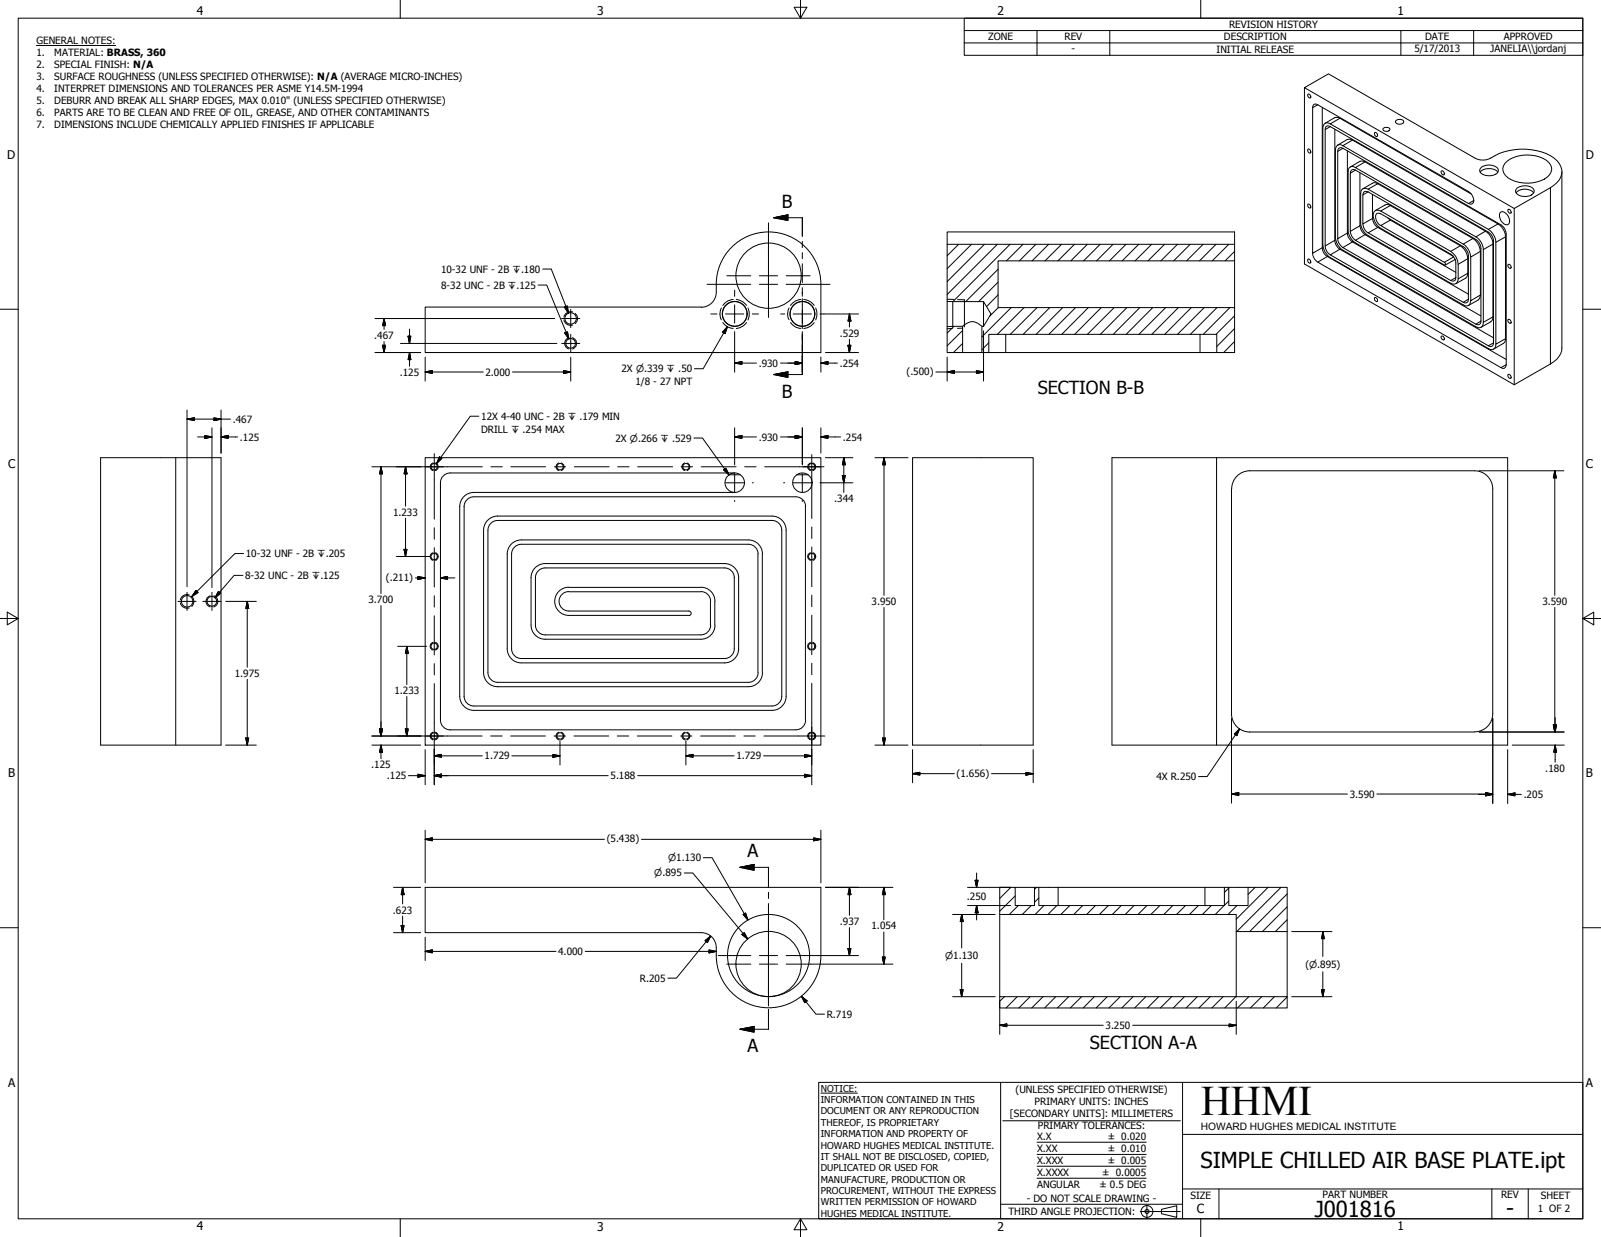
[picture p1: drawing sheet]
<svg xmlns="http://www.w3.org/2000/svg" width="559mm" height="432mm" viewBox="0 0 559 432" stroke-linecap="round" stroke-linejoin="round" font-family="sans-serif">
<!-- layer: Visible (ANSI) -->
<g fill="none" stroke="#000" stroke-width=".35">
<path d="M456.6 32.8a.8 .8 0 0 1 .8 .5 .8 .8 0 0 1-.2 .9 .94 .94 0 0 1-.6-1.4zM461.5 37.5v49a3.7 3.7 0 0 0 1.8 3l62.4 36M456.6 52a.84 .84 0 0 1 .8 .5 .84 .84 0 0 1-.2 1 .97 .97 0 0 1-.6-1.5zM465.8 41.1l1.2-.1 .7 .3 45.8 26.4M465.9 45.1v38.8a3.7 3.7 0 0 0 1.8 3.1l53.6 30.9M470.2 48.7l1.2-.1 .7 .3 50.8 29.3a5.6 5.6 0 0 1 2.6 4.5v35.5l-.4 1.3-.4 .4M470.3 52.7v28.6a3.7 3.7 0 0 0 1.8 3.2l44.8 25.8M474.7 56.3h1.1l.6 .2 42.1 24.2a5.9 5.9 0 0 1 2.6 4.5v25.4l-.1 .7-.7 1M479.9 46.2a.84 .84 0 0 1 .8 .5 .84 .84 0 0 1-.2 1 .97 .97 0 0 1-.6-1.5zM482.9 44.8a1.31 1.31 0 0 1 2.2 .5 1.45 1.45 0 0 1-2.4-.2zM487.1 42.2a1.85 1.85 0 0 1 2.9 .2 1.65 1.65 0 0 1-3 .2zM503.2 59.6a.84 .84 0 0 1 .8 .5 .84 .84 0 0 1-.2 1 .97 .97 0 0 1-.6-1.5z"/>
<path d="M517.1 58.4a4.2 4.2 0 0 1 5.9 .9 2.83 2.83 0 0 1-3.6 2 2.84 2.84 0 0 1-3-1.9zM525.3 57a12 12 0 0 1 15.2-.4 3.2 3.2 0 0 1-.4 5.2 12.3 12.3 0 0 1-14.5-.4 3.3 3.3 0 0 1-.3-4.4zM456.6 71.2a.8 .8 0 0 1 .8 .5 .8 .8 0 0 1-.2 .9 .94 .94 0 0 1-.6-1.4zM474.7 60.3l.1 19.2a4.2 4.2 0 0 0 1.6 2.4l36.1 20.8M479 67.9l.2 9.1a3.9 3.9 0 0 0 1.7 2.4l27.2 15.7M479 63.9l1.2-.1 .7 .3 33.2 19.1a5.9 5.9 0 0 1 2.6 4.6v15.2l-.1 .8-.7 .9M481.9 73.7a1.69 1.69 0 0 0-2 0 1.69 1.69 0 0 0-.6 1.9 6 6 0 0 0 2.6 4.1M483.4 71.6l1.2-.2 .7 .4 24.4 14a5.9 5.9 0 0 1 2.6 4.5v5.1l-.4 1.3-.3 .4M484.4 76.1l.9 .7 21.9 12.7M516.6 60.1a4.3 4.3 0 0 1 6.2 0M523.6 74.3a1.98 1.98 0 0 1 2.9 1.4 1.93 1.93 0 0 1-.4 2.8 3.2 3.2 0 0 1-2.5-4.2zM526.5 73a.84 .84 0 0 1 .8 .5 .84 .84 0 0 1-.2 1 .97 .97 0 0 1-.6-1.5z"/>
<path d="M529.1 67.4a4.2 4.2 0 0 1 6.2 0M529.6 65.6a4.7 4.7 0 0 1 5.6 .4 1.61 1.61 0 0 1-1.4 2.4 4.1 4.1 0 0 1-4.7-1.2l-.1-.6zM330.6 85.3h100.3v5.8h-82.5v16.3h82.5v15.7h-6.2v-6.4h-79.6v6.4h-2.4v-9.2h.6l2.6-4.3-2.6-4.3-12.7-.1zM330.6 85.3v-4.3h100.3v4.3M430.9 91.1v16.3M456.6 90.4a.84 .84 0 0 1 .8 .5 .84 .84 0 0 1-.2 1 .97 .97 0 0 1-.6-1.5zM507.9 90.6h-.1M526.3 92.5l.2-.2a.84 .84 0 0 1 .8 .5 .84 .84 0 0 1-.2 .9 1.13 1.13 0 0 1-.8-1.2zM244.8 107.2h-96.4v15.9h138.1v-23.9a18.3 18.3 0 0 0-18.3-18.2 18.3 18.3 0 0 0-18.2 18.3 7 7 0 0 1-1.5 6.4l-2.1 1.3-1.6 .3M330.6 114l5.4-.1v9.2h-5.4zM330.6 105.2v8.8M332.5 105.3v8.6"/>
<path d="M336 113.9a4.3 4.3 0 0 1 6.7 0M336.6 104.6v9.5M343.3 105.3v8.6M351 116.7v6.4h67.8v-6.4M479.9 103.8a.84 .84 0 0 1 .8 .5 .84 .84 0 0 1-.2 1 .97 .97 0 0 1-.6-1.5zM503.2 117.3a.8 .8 0 0 1 .8 .4 .8 .8 0 0 1-.2 1 .94 .94 0 0 1-.6-1.4zM526.5 111.4a.84 .84 0 0 1 .8 .5 .84 .84 0 0 1-.2 1 .97 .97 0 0 1-.6-1.5zM336 123.1h6.7M345.1 123.1h5.9M418.8 123.1h5.9M526.3 130.9l.2-.2a.84 .84 0 0 1 .8 .5 .84 .84 0 0 1-.2 .9 1.13 1.13 0 0 1-.8-1.2zM541.1 127.1l-12.6 7.2"/>
<path d="M35.1 159.8h42.1v100.3h-42.1zM61.3 159.8v100.3M148.4 159.8h138.1v100.3h-138.1zM318.5 159.8h42.1v100.3h-42.1zM388.1 159.8h138.1v100.3h-138.1zM424.6 159.8v100.3M157.1 165.1h99.3M157.1 165.1a3.4 3.4 0 0 0-3.4 3.4v82.8M165.4 173.4a3.4 3.4 0 0 0-3.4 3.4v66.3M165.4 171.9a4.9 4.9 0 0 0-4.9 4.9v66.3M165.4 173.4h112.4a3.4 3.4 0 0 1 3.4 3.4l-.1 74.5M165.4 171.9h91"/>
<path d="M254.4 165.7h4M256.4 165.1a3.4 3.4 0 0 0-3.4 3.4 3.4 3.4 0 0 0 3.4 3.4M256.4 165.1a3.4 3.4 0 0 1 3.4 3.4 3.4 3.4 0 0 1-3.4 3.4M278.1 165.7h3.9M429.8 170.7v78.5M514.7 164.3h-78.5a6.3 6.3 0 0 0-6.3 6.4M514.7 164.3a6.3 6.3 0 0 1 6.3 6.4v78.5M173.7 180.1h95.8a4.9 4.9 0 0 1 4.9 5v58M173.7 181.7h95.8a3.4 3.4 0 0 1 3.4 3.4v58M173.7 181.7a3.4 3.4 0 0 0-3.4 3.4v49.7M173.7 180.1a4.9 4.9 0 0 0-4.9 5v49.7M182 190a3.4 3.4 0 0 0-3.4 3.4v33.1"/>
<path d="M182 188.5a4.9 4.9 0 0 0-5 4.9v33.1M182 188.5h79.2M182 190h79.2M190.2 196.7h62.7M190.2 198.2h62.7M190.3 198.2a3.4 3.4 0 0 0-3.4 3.4v16.6M190.3 196.7a4.9 4.9 0 0 0-4.9 4.9v16.6M252.9 198.2a3.4 3.4 0 0 1 3.4 3.4v24.9M252.9 196.7a4.9 4.9 0 0 1 4.9 4.9v24.9M261.2 190a3.4 3.4 0 0 1 3.4 3.4l-.1 41.4M261.2 188.5a4.9 4.9 0 0 1 4.9 4.9M266.1 193.4v41.4"/>
<path d="M185.4 218.2a4.9 4.9 0 0 0 4.9 4.9M186.9 218.2a3.4 3.4 0 0 0 3.4 3.4M198.5 206.5a3.4 3.4 0 0 0-3.4 3.4 3.4 3.4 0 0 0 3.4 3.4M198.5 205a4.9 4.9 0 0 0-4.9 4.9 4.9 4.9 0 0 0 4.9 4.9M198.6 213.3h41.8a.79 .79 0 0 1 .8 .8 .79 .79 0 0 1-.8 .8M198.6 205h46M198.6 206.6h46M198.6 214.8h41.9M244.6 206.5a3.4 3.4 0 0 1 3.4 3.4M244.6 205a4.9 4.9 0 0 1 5 4.9M248 209.9v8.3M248 218.2a3.4 3.4 0 0 1-3.4 3.4"/>
<path d="M249.5 209.9v8.3M249.6 218.2a4.9 4.9 0 0 1-5 4.9M168.8 234.8a4.9 4.9 0 0 0 4.9 4.9M170.3 234.8a3.4 3.4 0 0 0 3.4 3.4M173.7 239.7h87.5M173.7 238.2h87.5M177 226.5a4.9 4.9 0 0 0 5 4.9M178.6 226.5a3.4 3.4 0 0 0 3.4 3.4M182 231.4h70.9M182 229.9h70.9M190.2 223.1h54.4M190.2 221.6h54.4"/>
<path d="M256.3 226.5a3.4 3.4 0 0 1-3.4 3.4M257.8 226.5a4.9 4.9 0 0 1-4.9 4.9M264.6 234.8a3.4 3.4 0 0 1-3.4 3.4M266.1 234.8a4.9 4.9 0 0 1-4.9 4.9M153.7 251.4a3.4 3.4 0 0 0 3.4 3.4M160.5 243a4.9 4.9 0 0 0 4.9 5M162 243a3.4 3.4 0 0 0 3.4 3.4M272.9 243a3.4 3.4 0 0 1-3.4 3.4h-104.1M274.4 243a4.9 4.9 0 0 1-4.9 5h-104.1M281.2 251.4a3.4 3.4 0 0 1-3.4 3.4h-120.7M429.8 249.1a6.4 6.4 0 0 0 6.4 6.4h78.5M521 249.1a6.3 6.3 0 0 1-6.3 6.4"/>
<path d="M348.9 309.8h5.4v6.3h6.8v-6.3h1.5v6.3h64.8v-6.3h1.5v6.3h6.7v-6.3h13.7v15.4h-17.8v-6h-82.6zM348.9 319.2v28.7M354.3 309.8h6.8M362.6 309.8h6.7M369.3 309.8h58.1M369.3 309.8v6.3M420.6 309.8v6.3M428.9 309.8h6.7M250 333.6a7 7 0 0 0-1.5-6.5l-2.1-1.3-1.6-.2h-96.4v-15.8h138.1v23.8M250 333.5a18.3 18.3 0 0 0 18.3 18.3 18.3 18.3 0 0 0 18.2-18.3M431.5 325.2v22.7M449.3 325.2v22.7"/>
<path d="M348.9 347.9h100.4v4h-100.4z"/>
<circle cx="268.3" cy="96.2" r="11.4"/>
<circle cx="199.2" cy="111.2" r="2"/>
<circle cx="199.2" cy="119.9" r="1.68"/>
<circle cx="256.4" cy="109.6" r="4.4"/>
<circle cx="256.4" cy="109.6" r="4.3"/>
<circle cx="280.1" cy="109.6" r="4.4"/>
<circle cx="280.1" cy="109.6" r="4.3"/>
<circle cx="151.5" cy="162.9" r="1.11"/>
<circle cx="195.5" cy="162.9" r="1.11"/>
<circle cx="239.4" cy="162.9" r="1.11"/>
<circle cx="280.1" cy="168.5" r="3.4"/>
<circle cx="283.3" cy="162.9" r="1.11"/>
<circle cx="151.5" cy="194.3" r="1.11"/>
<circle cx="283.3" cy="194.3" r="1.11"/>
<circle cx="65.3" cy="209.9" r="2"/>
<circle cx="73.9" cy="209.9" r="1.68"/>
<circle cx="151.5" cy="225.6" r="1.11"/>
<circle cx="283.3" cy="225.6" r="1.11"/>
<circle cx="151.5" cy="256.9" r="1.11"/>
<circle cx="195.5" cy="256.9" r="1.11"/>
<circle cx="239.4" cy="256.9" r="1.11"/>
<circle cx="283.3" cy="256.9" r="1.11"/>
<circle cx="268.3" cy="336.5" r="11.4"/>
<circle cx="268.3" cy="333.5" r="14.3"/>
</g>
<!-- layer: Hidden Narrow (ANSI) -->
<g fill="none" stroke="#000" stroke-width=".35">
<path d="M196.8 111.7a2.34 2.34 0 0 0 3.1 1.8M198.6 117.9a2 2 0 0 0-1.5 2 2 2 0 0 0 1.5 1.9M199.8 117.9a2.13 2.13 0 0 1 1.4 2 2.13 2.13 0 0 1-1.4 2M199.9 108.9a2.35 2.35 0 0 0-3.1 1.8M200.8 109.4a2.33 2.33 0 0 1 0 3.6M251.8 107.5a4.4 4.4 0 0 0 0 4.1M252.3 112.6a4.4 4.4 0 0 0 3.6 2M255.9 104.5a4.7 4.7 0 0 0-3.6 2.1M257 104.5a4.7 4.7 0 0 1 3.5 2.1M260.5 112.6a4.7 4.7 0 0 1-3.5 2.1M261.1 107.5a5.4 5.4 0 0 1 0 4.2M275.4 107.5a4.4 4.4 0 0 0 0 4.1"/>
<path d="M275.9 112.6a4.4 4.4 0 0 0 3.6 2M279.5 104.5a4.7 4.7 0 0 0-3.6 2.1M280.5 104.5a4.6 4.6 0 0 1 3.7 2.1M284.2 112.6a4.6 4.6 0 0 1-3.7 2.1M284.7 107.5a5.4 5.4 0 0 1 0 4.2M330.6 104.5h2.4M332.4 114.7h-1.8M334.2 104.6h2.4M336 114.6h-1.8M151.1 161.6a1.38 1.38 0 0 0-1 1.3 1.38 1.38 0 0 0 1 1.4M152 161.6a1.38 1.38 0 0 1 1 1.3 1.38 1.38 0 0 1-1 1.4M195.1 161.6a1.38 1.38 0 0 0-1 1.3 1.38 1.38 0 0 0 1 1.4"/>
<path d="M195.9 161.6a1.38 1.38 0 0 1 1 1.3 1.38 1.38 0 0 1-1 1.4M239 161.6a1.41 1.41 0 0 0-1 1.3 1.41 1.41 0 0 0 1 1.4M239.8 161.6a1.41 1.41 0 0 1 1 1.3 1.41 1.41 0 0 1-1 1.4M282.9 161.6a1.38 1.38 0 0 0-1 1.3 1.38 1.38 0 0 0 1 1.4M283.7 161.6a1.38 1.38 0 0 1 1 1.3 1.38 1.38 0 0 1-1 1.4M151.1 193a1.34 1.34 0 0 0-1 1.3 1.34 1.34 0 0 0 1 1.3M152 193a1.34 1.34 0 0 1 1 1.3 1.34 1.34 0 0 1-1 1.3M282.9 193a1.3 1.3 0 0 0-.8 1.9l.8 .7M283.7 193a1.34 1.34 0 0 1 1 1.3 1.34 1.34 0 0 1-1 1.3M63 210.4a2.25 2.25 0 0 0 3 1.8M66 207.6a2.35 2.35 0 0 0-3 1.8M66.9 208.2a2.46 2.46 0 0 1 0 3.5"/>
<path d="M73.3 208a2.02 2.02 0 0 0-1.4 1.9 2.02 2.02 0 0 0 1.4 1.9M74.6 208a2.06 2.06 0 0 1 1.5 1.9 2.06 2.06 0 0 1-1.5 2M151.1 224.3h-.3a1.39 1.39 0 0 0-.7 1.4 1.39 1.39 0 0 0 1 1.2M152 224.3h.3a1.39 1.39 0 0 1 .7 1.4 1.39 1.39 0 0 1-1 1.2M282.9 224.3h-.3a1.36 1.36 0 0 0-.7 1.4 1.36 1.36 0 0 0 1 1.2M283.7 224.3h.3a1.39 1.39 0 0 1 .7 1.4 1.39 1.39 0 0 1-1 1.2M151.1 255.6a1.38 1.38 0 0 0-1 1.3 1.38 1.38 0 0 0 1 1.4M152 255.6a1.38 1.38 0 0 1 1 1.3 1.38 1.38 0 0 1-1 1.4M195.1 255.6a1.38 1.38 0 0 0-1 1.3 1.38 1.38 0 0 0 1 1.4M195.9 255.6a1.38 1.38 0 0 1 1 1.3 1.38 1.38 0 0 1-1 1.4M239 255.6a1.41 1.41 0 0 0-1 1.3 1.41 1.41 0 0 0 1 1.4M239.8 255.6a1.41 1.41 0 0 1 1 1.3 1.41 1.41 0 0 1-1 1.4"/>
<path d="M282.9 255.6a1.38 1.38 0 0 0-1 1.3 1.38 1.38 0 0 0 1 1.4M283.7 255.6a1.38 1.38 0 0 1 1 1.3 1.38 1.38 0 0 1-1 1.4"/>
</g>
<!-- layer: Visible Narrow (ANSI) -->
<g fill="none" stroke="#000" stroke-width=".35">
<path d="M455.3 30.6v61.5l73.2 42.2v-61.5l12.6-7.3v61.6a6.9 6.9 0 0 0 4-5.6v-61.6M459.9 36.6l-.5-.3a1.05 1.05 0 0 0-1.2 1.3M459.9 36.6l-1.7 1v50.8l3.3-1.9M459.9 36.6l52.7 30.3a3.4 3.4 0 0 1 1.4 4.1l-.3 .2-1.1-.1M464.3 43.2a1.59 1.59 0 0 0-1.8-.1 1.59 1.59 0 0 0-.8 1.7v40.6a5.9 5.9 0 0 0 2.6 4.5l55.2 31.8a1.59 1.59 0 0 0 1.8 .1 1.59 1.59 0 0 0 .8-1.7M464.3 44.2l59.6 34.3a4 4 0 0 1 1.8 3.1v45.7M464.3 44.2l-.6-.3a1.05 1.05 0 0 0-1.2 1.3M464.3 44.2l-1.8 1v40.7l3.4-2M465.8 41.1l-3.3 2M467.7 41.3l-3.4 1.9 48.3 27.9 1.8-1.1M468.7 50.9a1.58 1.58 0 0 0-1.8-.2 1.58 1.58 0 0 0-.8 1.6v30.5a5.6 5.6 0 0 0 2.6 4.5l46.4 26.7a1.59 1.59 0 0 0 1.9 .2 1.59 1.59 0 0 0 .7-1.7M468.7 51.8l50.8 29.2a3.8 3.8 0 0 1 1.8 3.1v35.6"/>
<path d="M468.7 51.8a1.11 1.11 0 0 0-1.3-.1 1.11 1.11 0 0 0-.5 1.1M468.7 51.8l-1.8 1v30.5l3.4-2M470.2 48.7l-3.3 2M472.1 48.9l-3.4 2 50.8 29.2 3.4-1.9M473.1 58.5a1.55 1.55 0 0 0-1.8-.2 1.55 1.55 0 0 0-.8 1.6v20.4a5.8 5.8 0 0 0 2.6 4.5l37.6 21.6a1.58 1.58 0 0 0 1.9 .2 1.58 1.58 0 0 0 .7-1.6M473.1 59.4l42 24.2a3.8 3.8 0 0 1 1.8 3.1v25.4M473.1 59.4a1.04 1.04 0 0 0-1.7 .4l-.1 .7M473.1 59.4l-1.8 1.1v20.3l3.4-2M474.7 56.3l-3.4 2M476.4 56.5l-3.3 2 42 24.2 3.4-2M475.7 78.2a4 4 0 0 0 1.8 3.1M477.5 66a1.61 1.61 0 0 0-1.8-.1 1.61 1.61 0 0 0-.8 1.7v10.1a5.6 5.6 0 0 0 2.6 4.5l28.8 16.7a1.61 1.61 0 0 0 1.9 .1 1.61 1.61 0 0 0 .8-1.7"/>
<path d="M477.5 67l33.8 19.6a3.9 3.9 0 0 1 1.2 2.6v15.3M477.5 67a1.14 1.14 0 0 0-1.2-.1 1.14 1.14 0 0 0-.6 1.1M477.5 67l-1.8 1v10.2l3.3-1.9M479 63.9l-3.3 2M480.9 64.1l-3.4 1.9 33.2 19.2 3.4-2M480.9 79.4l-3.4 1.9 28.8 16.6 1.8-1M481.9 78.7a3.3 3.3 0 0 1-1.5-4.1l.4-.2 1.1 .2 24.4 14.1a3.9 3.9 0 0 1 1.8 3.1v5.7a1.11 1.11 0 0 1-1.8 .4M481.9 79.7l22.5 12.8 .1-.4-.4-.5M483.4 71.6l-3.3 1.9M485.3 71.8l-3.4 1.9 24.4 14.1 3.4-2M485.3 76.8l-3.4 1.9 22.2 12.9 3.3-1.9M541.1 65.5a6.1 6.1 0 0 0 3.7-7.2 10.5 10.5 0 0 0-8.5-5.7 22.2 22.2 0 0 0-16.8 3 5.9 5.9 0 0 1-4.7-.4l-51.1-29.4-8.4 4.8 73.2 42.2"/>
<path d="M458.2 88.4a3.9 3.9 0 0 0 1.7 3.1M462.5 85.9a3.9 3.9 0 0 0 1.8 3.1M463.3 89.5l-3.4 2 64 36.8 1.8-1M466.9 83.3a3.9 3.9 0 0 0 1.8 3.1M467.7 87l-3.4 2 55.2 31.7 1.8-1M471.3 80.8l.1 .7a4.2 4.2 0 0 0 1.7 2.4M472.1 84.5l-3.4 1.9 46.4 26.8 1.8-1.1M476.4 81.9l-3.3 2 37.6 21.6 1.8-1M506.3 87.8a5.6 5.6 0 0 1 2.7 4.5M507.8 90.6l-3.4 1.9M510.7 85.2a5.6 5.6 0 0 1 2.6 4.5M511.6 97.1l-3.4 1.9"/>
<path d="M512.3 90.3l-3.3 2v5l3.3-1.9M515.1 82.7a5.6 5.6 0 0 1 2.6 4.4M516.7 87.8l-3.4 1.9v15.3l3.4-2M519.5 80.1a5.9 5.9 0 0 1 2.6 4.5M521.1 85.2l-3.4 1.9v25.4l3.4-1.9M525.5 82.7l-3.4 1.9v35.5l3.4-1.9M512.5 104.5l-.1 .6a1.11 1.11 0 0 1-1.7 .4M515.9 104.7l-3.3 1.9M516.9 112.1a1.11 1.11 0 0 1-.5 1.1 1.11 1.11 0 0 1-1.3 0M520.3 112.3l-3.3 1.9M521.3 119.7a1.07 1.07 0 0 1-.5 1.2 1.07 1.07 0 0 1-1.3-.2M524.7 119.9l-3.4 2"/>
<path d="M525.7 127.3a1.12 1.12 0 0 1-.6 1.2 1.12 1.12 0 0 1-1.2-.2"/>
</g>
<!-- layer: Section Line (ANSI) -->
<g fill="none" stroke="#000" stroke-width=".35">
<path d="M270.1 76l4.9-1v2zM270.1 76h9.9v6.5M280 84.3v2.1M280 88.2v2.1M280 92.1v6.5M280 100.4v2.1M280 104.3v2.1M280 108.2v6.5M280 116.5v2.1M270.1 130.7l4.9-.9v2zM280 120.4v2.1M280 124.3v6.4h-9.9"/>
<path d="M258.3 302.8l4.9-1v2zM258.3 302.8h9.9v6.9M268.2 311.5v2.1M268.2 315.4v2.1M268.2 319.3v6.9M268.2 328v2.1M268.2 331.9v2.2M268.2 335.9v6.9M258.3 359.3l4.9-1v2zM268.2 344.6v2M268.2 348.4v2.2M268.2 352.4v6.9h-9.9"/>
</g>
<path d="M270.1 76l4.9-1zM270.1 76l4.9-1v2zM270.1 130.7l4.9-.9zM270.1 130.7l4.9-.9v2zM258.3 302.8l4.9-1zM258.3 302.8l4.9-1v2zM258.3 359.3l4.9-1zM258.3 359.3l4.9-1v2z" fill="#000" stroke="#000" stroke-width=".35"/>
<!-- layer: Border (ANSI) -->
<g fill="none" stroke="#000" stroke-width=".35">
<path d="M6.3 6.3h546.1v419.1h-546.1zM139.7 0v6.3M277.2 2.5h4.4l-2.2 3.8zM279.4 0v6.3M419.1 0v6.3M0 107.9h6.3M552.4 107.9h6.4M0 215.9h6.3M2.5 213.7l3.8 2.2-3.8 2.2zM552.4 215.9l3.9-2.2v4.4zM552.4 215.9h6.4M0 323.8h6.3"/>
<path d="M552.4 323.8h6.4M139.7 425.4v6.4M279.4 425.4l2.2 3.9h-4.4zM279.4 425.4v6.4M419.1 425.4v6.4"/>
</g>
<!-- layer: Title (ANSI) -->
<g fill="none" stroke="#000" stroke-width=".35">
<path d="M285.8 377.8h266.6v47.6h-266.6zM349.2 377.8v47.6M412.7 377.8v47.6M286.5 381.6h12.8M350 391.2h62M361.9 398.7h38.1M412.7 396h139.7M361.9 411.3h38.1M361.9 407.1h38.1M361.9 403h38.1M412.7 415h139.7M425.4 415v10.4"/>
<path d="M520.7 415v10.4M533.4 415v10.4M349.2 420.4h63.5M398 422.9h14M400.3 420.6v4.6M405.4 422.1l5.3-1.2v4l-5.3-1.2z"/>
<circle cx="400.3" cy="422.9" r="2.06"/>
<circle cx="400.3" cy="422.9" r=".73"/>
</g>
<!-- layer: Hatch (ANSI) -->
<g fill="none" stroke="#000" stroke-width=".35">
<path d="M334.6 85.3l-4 4M339.1 85.3l-8.5 8.5M343.6 85.3l-13 13M348.1 85.3l-17.5 17.5M348.4 98.5l-6.8 6.8M348.4 94l-11.3 11.3M352.6 85.3l-20 20M357.1 85.3l-5.8 5.8M361.6 85.3l-5.8 5.8M366 85.3l-5.8 5.8M370.5 85.3l-5.8 5.8M375 85.3l-5.7 5.8"/>
<path d="M379.5 85.3l-5.7 5.8M384 85.3l-5.8 5.8M388.5 85.3l-5.8 5.8M393 85.3l-5.8 5.8M397.4 85.3l-5.7 5.8M402 85.3l-5.8 5.8M406.5 85.3l-5.8 5.8M411 85.3l-5.8 5.8M415.4 85.3l-5.8 5.8M419.9 85.3l-5.8 5.8M424.4 85.3l-5.7 5.8M428.9 85.3l-5.8 5.8"/>
<path d="M430.9 87.8l-3.3 3.3M332.9 113.9l-2.3 2.4M336 119.9l-3.2 3.2M336 115.4l-5.4 5.3M345.1 119.6l-2.4 2.5M348.4 102.9l-4 4.1M348.4 107.4l-3 3M352.9 107.4l-10.2 10.2M357.4 107.4l-9.3 9.3M361.9 107.4l-9.3 9.3M366.4 107.4l-9.3 9.3M370.9 107.4l-9.3 9.3"/>
<path d="M375.4 107.4l-9.3 9.3M379.9 107.4l-9.3 9.3M384.4 107.4l-9.3 9.3M388.9 107.4l-9.4 9.3M393.3 107.4l-9.3 9.3M397.8 107.4l-9.2 9.3M402.3 107.4l-9.2 9.3M406.8 107.4l-9.3 9.3M411.3 107.4l-9.3 9.3M415.8 107.4l-9.3 9.3M420.3 107.4l-9.3 9.3M424.8 107.4l-9.3 9.3"/>
<path d="M429.3 107.4l-9.3 9.3M430.9 119.2l-3.8 3.9M430.9 114.7l-6.2 6.3M430.9 110.2l-6.5 6.5M352.8 309.8l-3.9 3.8M354.3 312.7l-5.4 5.4M355.4 316.1l-3.1 3.1M359.9 316.1l-3.1 3.1M361.8 309.8l-.7 .7M362.6 313.4l-1.5 1.6M364.4 316.1l-3.1 3.1M368.9 316.1l-3.1 3.1"/>
<path d="M373.4 316.1l-3.1 3.1M377.9 316.1l-3.1 3.1M382.3 316.1l-3 3.1M386.8 316.1l-3.1 3.1M391.4 316.1l-3.2 3.1M395.8 316.1l-3.1 3.1M400.3 316.1l-3.1 3.1M404.8 316.1l-3.1 3.1M409.3 316.1l-3.1 3.1M413.8 316.1l-3.1 3.1M418.3 316.1l-3.1 3.1M422.8 316.1l-3.1 3.1"/>
<path d="M427.2 316.1l-3 3.1M428.9 314.5l-1.5 1.5M428.9 310l-1.5 1.5M431.7 316.1l-3.1 3.1M438.1 309.8l-2.5 2.4M442.6 309.8l-11.1 11.1M447.1 309.8l-15.4 15.4M449.3 316.5l-8.7 8.7M449.3 312l-13.1 13.2M449.3 321.1l-4.2 4.1M350.6 347.9l-1.7 1.6M355 347.9l-3.8 4"/>
<path d="M359.5 347.9l-3.9 4M364 347.9l-3.9 4M368.5 347.9l-3.9 4M373 347.9l-3.9 4M377.5 347.9l-3.9 4M382 347.9l-3.9 4M386.5 347.9l-3.9 4M391 347.9l-4 4M395.5 347.9l-4 4M399.9 347.9l-3.9 4M404.4 347.9l-3.9 4M408.9 347.9l-3.9 4"/>
<path d="M413.4 347.9l-3.9 4M417.9 347.9l-3.9 4M422.4 347.9l-3.9 4M426.9 347.9l-3.9 4M431.4 347.9l-3.9 4M435.9 347.9l-4 4M440.4 347.9l-4 4M444.8 347.9l-3.9 4M449.3 348l-3.8 3.9"/>
</g>
<!-- layer: Symbol (ANSI) -->
<g fill="none" stroke="#000" stroke-width=".35">
<path d="M12.7 15.9h27.7M336.5 10.7v-4.4h215.9v4.4M336.5 15h215.9M361.9 10.7v8.6M387.3 10.7v8.6M488.9 10.7v8.6M514.3 10.7v8.6M552.4 10.7h-215.9v4.3M552.4 10.7v8.6h-215.9v-4.3M187.8 99.5h3l7.8 18.8M189.4 93.9h3l6 15.4M197 107.2l1-.4 .4 2.5z"/>
<path d="M197.1 116.2l1-.4 .5 2.5zM253.9 114l-.9 2.5-.8-.5zM253.9 114l-8.5 14.7h-3M153.4 159.4l.8 .6-1.8 1.8zM167.1 145.3h-3l-11.7 16.5M242.2 152.9h3l9.2 12.8M252.6 164l.8-.6 1 2.3zM85 193.2h-3l-15 15M68.4 206.1l.8 .7-2.2 1.4zM76.3 206.4l.7 .7-1.9 1.6zM84.8 200.9h-3.1l-6.6 7.8"/>
</g>
<!-- layer: Dimension (ANSI) -->
<g fill="none" stroke="#000" stroke-width=".35">
<path d="M130.9 111.2h62.7M134 111.2l.6 2.5h-1.1zM134 111.2v3.8M134 119.3v3.8M139.8 119.9h54.6M142.4 117.3h1l-.5 2.6zM142.9 114.9v5M256.4 117.9v12M280 117.2v12.7M287.6 109.6h12.1M296.5 109.6l.5 2.5h-1zM296.5 109.6v4.6"/>
<path d="M296.5 118.4v4.7M343.3 115.5v17.5M130.9 123.1h15.9M133.5 120.5h1.1l-.6 2.6zM142.9 123.1l.5 2.4h-1zM142.9 123.1v4.7M148.4 129.9l2.5-.6v1.1zM148.4 124.7v8.3M148.4 129.9h20.3M178.9 129.9h20.3M196.7 129.3l2.5 .6-2.5 .5zM199.2 124.7v8.3"/>
<path d="M256.4 126.7l2.6-.5v1zM256.4 126.7h7.6M272.4 126.7h7.6M277.6 126.2l2.4 .5-2.4 .5zM286.5 126.7l2.5-.5v1zM286.5 124.7v5.2M286.5 126.7h5.8M288.1 123.1h11.6M296 120.5h1l-.5 2.6zM326.6 129.9h16.7M330.6 129.9l2.5-.6v1.1zM330.6 124.7v8.3"/>
<path d="M340.8 129.3l2.5 .6-2.5 .5zM65.3 146.3l2.5-.4v.9zM65.3 146.3h15.2M65.3 143.1v61.7M69 152.5h5M71.5 152l2.5 .5-2.5 .5zM74 149.4v55.7M74.7 145.9l2.5 .4-2.5 .5zM77.2 152.5l2.4-.5v1zM77.2 152.5h5.7M77.2 143.1v15.1M256.4 152.5l2.6-.5v1z"/>
<path d="M256.4 152.5h7.6M256.4 149.4v12.5M272.4 152.5h7.6M277.6 152l2.4 .5-2.4 .5zM280 149.4v12.5M286.5 152.5l2.5-.5v1zM286.5 149.4v8.8M286.5 152.5h6.9M288.1 159.8h9.6M294.5 159.8l.5 2.4h-1zM294.5 159.8v12.1M305.4 159.8h11.5"/>
<path d="M308.5 159.8l.6 2.4h-1.1zM308.5 159.8v48M129.8 162.9h17.1M133 162.9l.5 2.5h-1zM133 162.9v44.3M141.5 162.9l.5 2.5h-1zM141.5 162.9v13.8M286.6 168.5h11.1M294 166h1l-.5 2.5zM516.3 164.3h29.5M542.7 164.3l.5 2.5h-1zM542.7 164.3v43.5"/>
<path d="M138.4 194.2h11.6M141 191.8h1l-.5 2.4zM141.5 180.9v13.3M78.8 209.9h10.7M86.3 209.9l.5 2.5h-1zM86.3 209.9v23M133 211.4v45.5M145 201.7h3.4M145.9 201.2l2.5 .5-2.5 .5zM153.7 201.7l2.5-.5v1zM153.7 201.7h5M308.5 212v48.1"/>
<path d="M542.7 212v43.5M86.3 237.1v23M138.8 225.6h10.1M142 225.6l.5 2.5h-1zM142 225.6v13.4M85.8 257.6h1l-.5 2.5zM129.8 256.9h17.1M132.5 254.4h1l-.5 2.5zM141.5 254.4h1l-.5 2.5zM142 243.1v13.8M195.5 258.5v8.5M239.4 258.5v8.5"/>
<path d="M308 257.6h1.1l-.6 2.5zM429.8 250.8v29.6M432.6 254.4l-.9 2.4-.9-.6zM432.6 254.4l-11.3 16.7h-3M516.3 255.5h29.7M521 250.8v29.7M542.2 253h1l-.5 2.5zM542.3 253h.9l-.4 2.5zM542.8 250.5v5M78.7 260.1h10.8M129.8 260.1h17M133 260.1l.5 2.5h-1z"/>
<path d="M133 260.1v4.8M142.6 270.8h5.8M145.9 270.3l2.5 .5-2.5 .5zM148.4 261.7v12.2M151.6 270.8l2.5-.5v1zM151.6 263.8l2.5-.5v1.1zM151.6 270.8h60.7M151.6 261.5v12.4M151.6 263.8h16.7M178.6 263.8h16.9M193 263.3l2.5 .5-2.5 .6zM222.6 270.8h60.7"/>
<path d="M239.4 263.8l2.5-.5v1.1zM239.4 263.8h16.8M266.5 263.8h16.8M280.8 270.3l2.5 .5-2.5 .5zM280.8 263.3l2.5 .5-2.5 .6zM283.3 261.5v12.4M305.4 260.1h11.5M318.5 270.1l2.6-.5v1zM318.5 270.1h14.6M318.5 261.7v11.5M346.1 270.1h14.5M358.1 269.6l2.5 .5-2.5 .5z"/>
<path d="M360.6 261.7v11.5M429.8 277.2l2.6-.5v1zM429.8 277.2h40.5M480.6 277.2h40.4M516 277.3h5M518.5 276.8l2.5 .5-2.5 .5zM518.5 276.7l2.5 .5-2.5 .5zM526.2 277.3l2.6-.5v1zM526.2 277.3h4.8M526.2 261.7v18.8M527.8 260.1h18.2M542.8 260.1l.4 2.5h-.9z"/>
<path d="M542.8 260.1v6M148.4 293l2.5-.5v1zM148.4 289.8v18.4M148.4 293h62.5M223.9 293h62.6M245.5 299.4h3l12.5 21.7M284 292.5l2.5 .5-2.5 .5zM286.5 289.8v18.4M137.4 309.8h9.4M140.5 309.8l.5 2.5h-1zM140.5 309.8v5.7M140.5 319.8v5.8"/>
<path d="M238.8 304.7h3l19.2 23.1M259.4 319.2l.8-.5 .8 2.4zM288.1 309.8h23.6M296.5 309.8l.5 2.5h-1zM296.5 309.8v9.7M308.5 309.8l.5 2.5h-1zM308.5 309.8v11.3M332.5 319.2h14.8M335.7 319.2l.5 2.5h-1zM335.7 319.2v11.7M337.7 309.8h15M337.7 316.1h15"/>
<path d="M340.4 307.3h1l-.5 2.5zM340.9 316.1l.5 2.5h-1zM340.9 304.7v5.1M340.9 316.1v5M137.4 325.6h9.4M140 323.1h1l-.5 2.5zM148.4 332.1l2.5-.5v1zM148.4 332.1h45.7M148.4 327.2v8.1M204.3 332.1h45.7M246.1 328.4l1.9-1.6-1.1 2.2zM247.5 331.6l2.5 .5-2.5 .5z"/>
<path d="M248 326.8l-11.9 14.6h-3M259 326.2l.8-.6 1.2 2.2zM282.8 336.5h28.9M285.8 333.6h13.9M296 331.1h1l-.5 2.5zM296.5 323.8v9.8M308 334.1h1l-.5 2.4zM308.5 325.3v11.2M335.7 336.2v11.7M450.8 325.2h14.1M461.7 325.2l.5 2.5h-.9zM461.7 325.2v8.7"/>
<path d="M461.7 339.2v8.7M279.7 347.8l2 1.6-.8 .6zM279.7 347.8l5.1 6.2h3M332.5 347.9h14.8M335.2 345.4h1l-.5 2.5zM348.9 357.9l2.5-.5v1zM348.9 357.9h36.2M348.9 349.5v11.6M395.4 357.9h36.1M429 357.4l2.5 .5-2.5 .5zM431.5 349.5v11.6M450.8 347.9h14.1"/>
<path d="M461.3 345.4h.9l-.5 2.5z"/>
</g>
<g fill="#000" stroke="#000" stroke-width=".35">
<path d="M134 111.2l.6 2.5zM134 111.2l.6 2.5h-1.1zM142.4 117.3l.5 2.6zM142.4 117.3h1l-.5 2.6zM296.5 109.6l.5 2.5zM296.5 109.6l.5 2.5h-1zM133.5 120.5l.5 2.6zM133.5 120.5h1.1l-.6 2.6zM142.9 123.1l.5 2.4zM142.9 123.1l.5 2.4h-1zM148.4 129.9l2.5-.6zM148.4 129.9l2.5-.6v1.1z"/>
<path d="M196.7 130.4l2.5-.5zM196.7 129.3l2.5 .6-2.5 .5zM256.4 126.7l2.6-.5zM256.4 126.7l2.6-.5v1zM277.6 127.2l2.4-.5zM277.6 126.2l2.4 .5-2.4 .5zM286.5 126.7l2.5-.5zM286.5 126.7l2.5-.5v1zM296 120.5l.5 2.6zM296 120.5h1l-.5 2.6zM330.6 129.9l2.5-.6zM330.6 129.9l2.5-.6v1.1z"/>
<path d="M340.8 130.4l2.5-.5zM340.8 129.3l2.5 .6-2.5 .5zM65.3 146.3l2.5-.4zM65.3 146.3l2.5-.4v.9zM71.5 153l2.5-.5zM71.5 152l2.5 .5-2.5 .5zM74.7 146.8l2.5-.5zM74.7 145.9l2.5 .4-2.5 .5zM77.2 152.5l2.4-.5zM77.2 152.5l2.4-.5v1zM256.4 152.5l2.6-.5zM256.4 152.5l2.6-.5v1z"/>
<path d="M277.6 153l2.4-.5zM277.6 152l2.4 .5-2.4 .5zM286.5 152.5l2.5-.5zM286.5 152.5l2.5-.5v1zM133 162.9l.5 2.5zM133 162.9l.5 2.5h-1zM141.5 162.9l.5 2.5zM141.5 162.9l.5 2.5h-1zM294 166l.5 2.5zM294 166h1l-.5 2.5zM294.5 159.8l.5 2.4zM294.5 159.8l.5 2.4h-1z"/>
<path d="M308.5 159.8l.6 2.4zM308.5 159.8l.6 2.4h-1.1zM542.7 164.3l.5 2.5zM542.7 164.3l.5 2.5h-1zM141 191.8l.5 2.4zM141 191.8h1l-.5 2.4zM86.3 209.9l.5 2.5zM86.3 209.9l.5 2.5h-1zM145.9 202.2l2.5-.5zM145.9 201.2l2.5 .5-2.5 .5zM153.7 201.7l2.5-.5zM153.7 201.7l2.5-.5v1z"/>
<path d="M142 225.6l.5 2.5zM142 225.6l.5 2.5h-1zM85.8 257.6l.5 2.5zM85.8 257.6h1l-.5 2.5zM132.5 254.4l.5 2.5zM132.5 254.4h1l-.5 2.5zM141.5 254.4l.5 2.5zM141.5 254.4h1l-.5 2.5zM308 257.6l.5 2.5zM308 257.6h1.1l-.6 2.5zM432.6 254.4l-.9 2.4zM432.6 254.4l-.9 2.4-.9-.6z"/>
<path d="M542.2 253l.5 2.5zM542.2 253h1l-.5 2.5zM542.3 253l.5 2.5zM542.3 253h.9l-.4 2.5zM133 260.1l.5 2.5zM133 260.1l.5 2.5h-1zM145.9 271.3l2.5-.5zM145.9 270.3l2.5 .5-2.5 .5zM151.6 270.8l2.5-.5zM151.6 270.8l2.5-.5v1zM151.6 263.8l2.5-.5zM151.6 263.8l2.5-.5v1.1z"/>
<path d="M193 264.4l2.5-.6zM193 263.3l2.5 .5-2.5 .6zM239.4 263.8l2.5-.5zM239.4 263.8l2.5-.5v1.1zM280.8 271.3l2.5-.5zM280.8 270.3l2.5 .5-2.5 .5zM280.8 264.4l2.5-.6zM280.8 263.3l2.5 .5-2.5 .6zM318.5 270.1l2.6-.5zM318.5 270.1l2.6-.5v1zM358.1 270.6l2.5-.5zM358.1 269.6l2.5 .5-2.5 .5z"/>
<path d="M429.8 277.2l2.6-.5zM429.8 277.2l2.6-.5v1zM518.5 277.8l2.5-.5zM518.5 276.8l2.5 .5-2.5 .5zM518.5 277.7l2.5-.5zM518.5 276.7l2.5 .5-2.5 .5zM526.2 277.3l2.6-.5zM526.2 277.3l2.6-.5v1zM542.8 260.1l.4 2.5zM542.8 260.1l.4 2.5h-.9zM148.4 293l2.5-.5zM148.4 293l2.5-.5v1z"/>
<path d="M284 293.5l2.5-.5zM284 292.5l2.5 .5-2.5 .5zM140.5 309.8l.5 2.5zM140.5 309.8l.5 2.5h-1zM259.4 319.2l1.6 1.9zM259.4 319.2l.8-.5 .8 2.4zM296.5 309.8l.5 2.5zM296.5 309.8l.5 2.5h-1zM308.5 309.8l.5 2.5zM308.5 309.8l.5 2.5h-1zM340.4 307.3l.5 2.5zM340.4 307.3h1l-.5 2.5z"/>
<path d="M340.9 316.1l.5 2.5zM340.9 316.1l.5 2.5h-1zM140 323.1l.5 2.5zM140 323.1h1l-.5 2.5zM148.4 332.1l2.5-.5zM148.4 332.1l2.5-.5v1zM248 326.8l-1.1 2.2zM246.1 328.4l1.9-1.6-1.1 2.2zM247.5 332.6l2.5-.5zM247.5 331.6l2.5 .5-2.5 .5zM259 326.2l2 1.6zM259 326.2l.8-.6 1.2 2.2z"/>
<path d="M296 331.1l.5 2.5zM296 331.1h1l-.5 2.5zM308 334.1l.5 2.4zM308 334.1h1l-.5 2.4zM335.7 319.2l.5 2.5zM335.7 319.2l.5 2.5h-1zM461.7 325.2l.5 2.5zM461.7 325.2l.5 2.5h-.9zM279.7 347.8l2 1.6zM279.7 347.8l2 1.6-.8 .6zM335.2 345.4l.5 2.5zM335.2 345.4h1l-.5 2.5z"/>
<path d="M348.9 357.9l2.5-.5zM348.9 357.9l2.5-.5v1zM429 358.4l2.5-.5zM429 357.4l2.5 .5-2.5 .5zM461.3 345.4l.4 2.5zM461.3 345.4h.9l-.5 2.5z"/>
</g>
<!-- layer: Center Mark (ANSI) -->
<g fill="none" stroke="#000" stroke-width=".35">
<path d="M268.2 77.8v33M246.8 99.3h15.3M253.7 96.3h8.4M265 96.3h6.4M265 99.3h6.4M274.4 96.3h8.4M274.4 99.3h15.3M196 111.2h6.4M196 119.9h6.4M199.2 108v6.4M199.2 116.7v6.4M248.1 109.6h2.2"/>
<path d="M253.2 109.6h6.4M256.4 101.3v2.1M256.4 106.4v6.4M256.4 115.8v2.1M262.6 109.6h2.1M272.5 109.6h1.4M276.9 109.6h6.3M280 102v1.4M280 106.4v6.4M280 115.8v1.4M286.2 109.6h1.4M148.4 162.9h6.3"/>
<path d="M256.4 165.4v3.1h-3.2M256.4 161.9v.4M256.4 174.7v.4M259.6 168.5h-3.2v3.2M262.6 168.5h.4M273.5 168.5h.4M276.9 168.5h6.3M280 161.9v.4M280 165.4v6.3M280 174.7v.4M280.2 162.9h6.3M286.2 168.5h.4"/>
<path d="M62.1 209.9h6.4M65.3 206.8v6.3M70.8 209.9h6.4M74 206.8v6.3M148.4 256.9h6.3M283.3 253.7v6.4M268.2 316v35.1M250.7 333.6h11.4M253.7 336.5h8.4M265 333.6h6.4M265 336.5h6.4M274.4 333.6h11.4"/>
<path d="M274.4 336.5h8.4"/>
</g>
<!-- layer: Centerline (ANSI) -->
<g fill="none" stroke="#000" stroke-width=".35">
<path d="M151.6 158.4v22.8M283.3 158.7v22.3M146.9 162.9h21.4M171.3 162.9h4M178.3 162.9h12.1M193.5 162.9h3.9M200.5 162.9h12.1M215.6 162.9h4M222.6 162.9h12.2M237.7 162.9h4M244.7 162.9h12.2M259.9 162.9h4"/>
<path d="M266.9 162.9h20.7M151.6 184.2v4M151.6 191.2v13.7M283.3 184v4M283.3 190.9v13.9M151.6 208v3.9M151.6 214.9v13.7M283.3 207.8v4M283.3 214.8v13.7M151.6 231.6v4M151.6 238.6v22.9M283.3 231.5v4"/>
<path d="M283.3 238.5v23M146.9 256.9h21.4M171.3 256.9h4M178.2 256.9h12.2M193.4 256.9h4M200.3 256.9h12.2M215.5 256.9h4M222.4 256.9h12.1M237.6 256.9h3.9M244.5 256.9h12.1M259.7 256.9h3.9M266.6 256.9h21.3"/>
</g>
<!-- layer: Symbol (ANSI) -->
<g fill="#000" stroke="#000" stroke-width=".35">
<path d="M197 107.2l1.4 2.1zM197 107.2l1-.4 .4 2.5zM197.1 116.2l1.5 2.1zM197.1 116.2l1-.4 .5 2.5zM253.9 114l-.9 2.5zM253.9 114l-.9 2.5-.8-.5zM153.4 159.4l-1 2.4zM153.4 159.4l.8 .6-1.8 1.8zM252.6 164l1.8 1.7zM252.6 164l.8-.6 1 2.3zM68.4 206.1l-1.4 2.1zM68.4 206.1l.8 .7-2.2 1.4z"/>
<path d="M76.3 206.4l-1.2 2.3zM76.3 206.4l.7 .7-1.9 1.6z"/>
</g>
<text font-size="14.7" x="419.1" y="389.2">HHMI</text>
<g font-size="7.7">
<text x="419" y="407.6">SIMPLE CHILLED AIR BASE PLATE.ipt</text>
<text x="458.9" y="424.8">J001816</text>
<text x="525.7" y="424.4">-</text>
</g>
<g font-size="6.3">
<text x="272.9" y="72.5">B</text>
<text x="362.2" y="137.5">SECTION B-B</text>
<text x="272.9" y="138.9">B</text>
<text x="260.9" y="299.3">A</text>
<text x="260.9" y="367.3">A</text>
<text x="380.4" y="366.3">SECTION A-A</text>
</g>
<text font-size="4.4" x="417.8" y="423.5">C</text>
<g font-size="4.2">
<text x="68.7" y="5.3">4</text>
<text x="208.4" y="5.3">3</text>
<text x="348.1" y="5.3">2</text>
<text x="487.8" y="5.3">1</text>
<text x="2.5" y="55.5">D</text>
<text x="553.5" y="55.5">D</text>
<text x="2.8" y="163.4">C</text>
<text x="553.5" y="163.4">C</text>
<text x="2.9" y="271.4">B</text>
<text x="553.5" y="271.4">B</text>
<text x="2.8" y="379.3">A</text>
<text x="553.5" y="379.3">A</text>
<text x="68.7" y="429.5">4</text>
<text x="208.4" y="429.6">3</text>
<text x="348.1" y="429.6">2</text>
<text x="487.8" y="429.5">1</text>
</g>
<text font-size="3.6" x="419.1" y="394.3">HOWARD HUGHES MEDICAL INSTITUTE</text>
<g font-size="3.5">
<text x="429" y="9.8">REVISION HISTORY</text>
<text x="12.7" y="15.3">GENERAL NOTES:</text>
<text x="344.9" y="14.1">ZONE</text>
<text x="371.5" y="14.1">REV</text>
<text x="427.2" y="14.1">DESCRIPTION</text>
<text x="497.4" y="14.1">DATE</text>
<text x="524.9" y="14.1">APPROVED</text>
<text x="12.7" y="19.5">1.</text>
<text x="12.7" y="23.7">2.</text>
<text x="18.9" y="19.5">MATERIAL: BRASS, 360</text>
<text x="18.9" y="23.7">SPECIAL FINISH: N/A</text>
<text x="374" y="18.3">-</text>
<text x="424.6" y="18.4">INITIAL RELEASE</text>
<text x="493.6" y="18.2">5/17/2013</text>
<text x="520.1" y="18.1">JANELIA\\jordanj</text>
<text x="12.7" y="27.8">3.</text>
<text x="18.9" y="27.8">SURFACE ROUGHNESS (UNLESS SPECIFIED OTHERWISE): N/A (AVERAGE MICRO-INCHES)</text>
<text x="12.7" y="32">4.</text>
<text x="18.9" y="32">INTERPRET DIMENSIONS AND TOLERANCES PER ASME Y14.5M-1994</text>
<text x="12.7" y="36.2">5.</text>
<text x="12.7" y="40.4">6.</text>
<text x="18.9" y="36.2">DEBURR AND BREAK ALL SHARP EDGES, MAX 0.010&quot; (UNLESS SPECIFIED OTHERWISE)</text>
<text x="18.9" y="40.4">PARTS ARE TO BE CLEAN AND FREE OF OIL, GREASE, AND OTHER CONTAMINANTS</text>
<text x="12.7" y="44.6">7.</text>
<text x="18.9" y="44.6">DIMENSIONS INCLUDE CHEMICALLY APPLIED FINISHES IF APPLICABLE</text>
<text x="153.9" y="95.2">10-32 UNF - 2B ↧.180</text>
<text x="154" y="100.8">8-32 UNC - 2B ↧.125</text>
<text x="130.6" y="118.4">.467</text>
<text x="293.1" y="117.6">.529</text>
<text x="139.5" y="131.2">.125</text>
<text x="169.4" y="131.1">2.000</text>
<text x="216.9" y="130">2X ⌀.339 ↧ .50</text>
<text x="264.9" y="128">.930</text>
<text x="293.1" y="128">.254</text>
<text x="316.4" y="130.8">(.500)</text>
<text x="221.8" y="134.4">1/8 - 27 NPT</text>
<text x="81.2" y="147.6">.467</text>
<text x="168" y="146.6">12X 4-40 UNC - 2B ↧ .179 MIN</text>
<text x="83.8" y="153.8">.125</text>
<text x="168" y="151">DRILL ↧ .254 MAX</text>
<text x="214.8" y="154.2">2X ⌀.266 ↧ .529</text>
<text x="264.9" y="153.8">.930</text>
<text x="294.2" y="153.8">.254</text>
<text x="291.1" y="175.3">.344</text>
<text x="137.2" y="180.1">1.233</text>
<text x="85.8" y="194.5">10-32 UNF - 2B ↧.205</text>
<text x="85.5" y="202.1">8-32 UNC - 2B ↧.125</text>
<text x="134.7" y="202.7">(.211)</text>
<text x="128.6" y="210.6">3.700</text>
<text x="304.2" y="211.2">3.950</text>
<text x="538.4" y="211.2">3.590</text>
<text x="82" y="236.3">1.975</text>
<text x="137.7" y="242.3">1.233</text>
<text x="129.5" y="268.2">.125</text>
<text x="169.2" y="265.1">1.729</text>
<text x="257" y="265.1">1.729</text>
<text x="539.4" y="269.5">.180</text>
<text x="135" y="272">.125</text>
<text x="213.1" y="272">5.188</text>
<text x="333.9" y="271.1">(1.656)</text>
<text x="403.6" y="272.4">4X R.250</text>
<text x="471.1" y="278.4">3.590</text>
<text x="531.8" y="278.6">.205</text>
<text x="211.8" y="293.9">(5.438)</text>
<text x="337.5" y="314.2">.250</text>
<text x="137.2" y="319">.623</text>
<text x="293.1" y="323">.937</text>
<text x="304.2" y="324.4">1.054</text>
<text x="194.8" y="333.4">4.000</text>
<text x="455.6" y="337.8">(⌀.895)</text>
<text x="223.3" y="342.7">R.205</text>
<text x="288.5" y="355.3">R.719</text>
<text x="385.9" y="359.2">3.250</text>
<text x="354.5" y="381.6">(UNLESS SPECIFIED OTHERWISE)</text>
<text x="352.5" y="390">[SECONDARY UNITS]: MILLIMETERS</text>
<text x="361.1" y="385.8">PRIMARY UNITS: INCHES</text>
<text x="362.3" y="394.1">PRIMARY TOLERANCES:</text>
<text x="361.9" y="397.9">X.X</text>
<text x="386.7" y="398">± 0.020</text>
<text x="361.9" y="402.1">X.XX</text>
<text x="361.9" y="406.3">X.XXX</text>
<text x="386.7" y="402.1">± 0.010</text>
<text x="386.7" y="406.3">± 0.005</text>
<text x="361.9" y="410.5">X.XXXX</text>
<text x="384.7" y="410.5">± 0.0005</text>
<text x="358.4" y="419.7">- DO NOT SCALE DRAWING -</text>
<text x="361.9" y="414.6">ANGULAR</text>
<text x="383.8" y="414.7">± 0.5 DEG</text>
<text x="415.5" y="418.4">SIZE</text>
<text x="461.6" y="418.3">PART NUMBER</text>
<text x="523.9" y="418.3">REV</text>
<text x="537.8" y="418.4">SHEET</text>
<text x="352" y="424.2">THIRD ANGLE PROJECTION:</text>
<text x="536.7" y="423.2">1 OF 2</text>
</g>
<g font-size="3.3">
<text x="228.3" y="305.9">⌀.895</text>
<text x="233.2" y="300.6">⌀1.130</text>
<text x="329.9" y="334.8">⌀1.130</text>
<text x="286.5" y="381.1">NOTICE:</text>
<text x="286.5" y="385">INFORMATION CONTAINED IN THIS</text>
<text x="286.5" y="389">DOCUMENT OR ANY REPRODUCTION</text>
<text x="286.5" y="392.9">THEREOF, IS PROPRIETARY</text>
<text x="286.5" y="396.9">INFORMATION AND PROPERTY OF</text>
<text x="286.5" y="400.9">HOWARD HUGHES MEDICAL INSTITUTE.</text>
<text x="286.5" y="404.9">IT SHALL NOT BE DISCLOSED, COPIED,</text>
<text x="286.5" y="408.9">DUPLICATED OR USED FOR</text>
<text x="286.5" y="412.8">MANUFACTURE, PRODUCTION OR</text>
<text x="286.5" y="416.8">PROCUREMENT, WITHOUT THE EXPRESS</text>
<text x="286.5" y="420.8">WRITTEN PERMISSION OF HOWARD</text>
<text x="286.5" y="424.8">HUGHES MEDICAL INSTITUTE.</text>
</g>
</svg>
